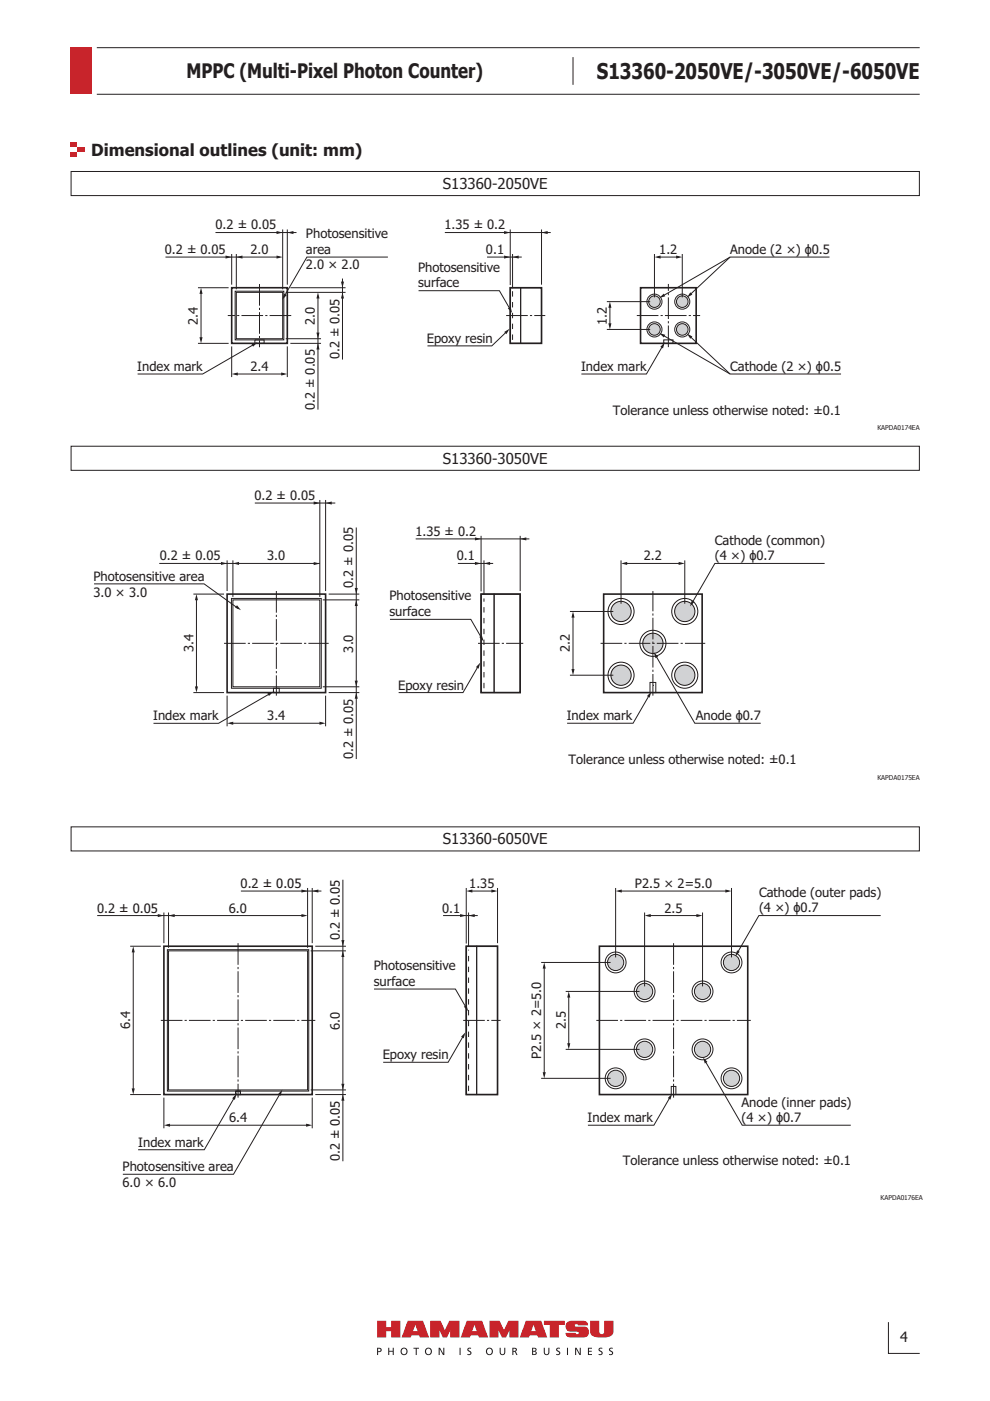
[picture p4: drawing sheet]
<svg xmlns="http://www.w3.org/2000/svg" width="210mm" height="297mm" viewBox="0 0 210 297" stroke-linecap="round" stroke-linejoin="round" font-family="sans-serif">
<g fill="#c8242b">
<path d="M79.9 280h2v1.4h1v-1.4h2v3.6h-2v-1.4h-1v1.4h-2z"/>
<path d="M115.3 280h4.4v.9h-1.2v2.7h-1.9v-2.7h-1.3z"/>
<path d="M91.2 280h2.2l.9 2 .9-2h2.2v3.6h-1.9v-1.5l-.7 1.5h-.9l-.7-1.5v1.5h-2z"/>
<path d="M103.8 280h2.1l1 2 .9-2h2.1v3.6h-1.9v-1.5l-.7 1.5h-.9l-.7-1.5v1.5h-1.9z"/>
<path d="M120.3 280.3l.8-.3h2.5a.92 .92 0 0 1 1.1 1h-2.1l-.4-.3-.3 .3 .3 .3h1.2a1.19 1.19 0 0 1 1.5 1.2 1.19 1.19 0 0 1-1.6 1.1h-1.7a1.37 1.37 0 0 1-1.6-.7l-.1-.3h2.1l.4 .3 .3-.3-.1-.2-1.3-.1a1.16 1.16 0 0 1-1.3-.6 1.16 1.16 0 0 1 .3-1.4z"/>
<path d="M125.1 280h2v2.3a.53 .53 0 0 0 .5 .6 .53 .53 0 0 0 .5-.6v-2.3h2v2a1.33 1.33 0 0 1-1.5 1.5l-.5 .1a4.7 4.7 0 0 1-2.7-.6l-.3-.7z"/>
<path d="M86.4 280l-1.3 3.6h2l.2-.5h1.6l.1 .5h2l-1.3-3.6zM88.1 280.9l.4 1.3h-.9z"/>
<path d="M99 280l-1.3 3.6h1.9l.2-.5h1.6l.2 .5h1.9l-1.3-3.6zM100.6 280.9l.5 1.3h-1z"/>
<path d="M111.5 280l-1.3 3.6h1.9l.2-.5h1.6l.2 .5h1.9l-1.3-3.6zM113.1 280.9l.5 1.3h-1z"/>
</g>
<path d="M79.9 285.8h.7l.3 .4a.57 .57 0 0 1-.7 .5v.6h-.3zM80.2 285.9v.6l.4-.1v-.3zM82.3 285.8v1.5h.2v-.7h.8v.7h.2v-1.5h-.2v.6h-.8v-.6zM84.9 286.5a.79 .79 0 0 1 1.5 0 .79 .79 0 0 1-1.5 0zM85.1 286.6a.56 .56 0 0 0 1.1 0 .56 .56 0 0 0-1.1 0zM87.7 285.8v.1h.4v1.4h.3v-1.4h.4v-.1zM90 286.5a.8 .8 0 0 1 1.6 0 .8 .8 0 0 1-1.6 0zM90.3 286.6a.56 .56 0 0 0 1.1 0 .56 .56 0 0 0-1.1 0zM93 285.8v1.5h.2v-1.3l.7 1.3h.3v-1.5h-.2v1.2l-.7-1.2zM97.4 285.8v1.5h.3v-1.5zM99.1 285.9a.55 .55 0 0 0 .5 .8l.1 .3h-.6v.3a.54 .54 0 0 0 .8-.3 .54 .54 0 0 0-.5-.7v-.3h.5v-.2l-.3-.1zM103 286.5a.79 .79 0 0 1 1.5 0 .79 .79 0 0 1-1.5 0zM103.2 286.6a.56 .56 0 0 0 1.1 0 .56 .56 0 0 0-1.1 0zM105.9 285.8v.9a.6 .6 0 0 0 .6 .6 .6 .6 0 0 0 .6-.6v-.9h-.2v1.1l-.1 .2h-.5l-.1-1.3zM108.6 285.8a.7 .7 0 0 1 1 .4l-.3 .3 .4 .8h-.2l-.3-.5-.2-.2h-.2v.7h-.2zM108.8 285.9v.5l.5-.1-.1-.3zM112.8 285.8l.9 .1v.4l-.2 .2 .3 .4-.3 .4h-.7zM113 285.9v.5l.5-.1v-.3zM113 286.6v.5l.5-.1v-.3zM115.3 285.8v.9a.6 .6 0 0 0 .6 .6 .6 .6 0 0 0 .6-.6v-.9h-.2l-.1 1.1-.1 .2h-.4l-.2-1.3zM118 285.9a.55 .55 0 0 0 .5 .8v.3h-.6v.3a.54 .54 0 0 0 .9-.3 .54 .54 0 0 0-.6-.7v-.3h.5v-.2l-.3-.1zM120.2 285.8v1.5h.2v-1.5zM121.9 285.8v1.5h.3v-1.3l.7 1.3h.2v-1.5h-.2v1.2l-.7-1.2zM124.7 285.8v1.5h.8v-.2h-.6v-.5h.6v-.2h-.6v-.5h.6v-.1zM127 285.9a.55 .55 0 0 0 .5 .8v.3h-.6v.3a.54 .54 0 0 0 .9-.3 .54 .54 0 0 0-.6-.7v-.3h.5v-.2l-.3-.1zM129.2 285.9a.55 .55 0 0 0 .5 .8v.3h-.6v.3a.54 .54 0 0 0 .9-.3 .54 .54 0 0 0-.6-.7v-.3h.5v-.2l-.3-.1z" fill="#231f20"/>
<path d="M20.5 10.1h174.5M20.5 20h174.5M121.5 12.1v5.9M188.4 280.3v6.7h6.6" fill="none" stroke="#231f20" stroke-width=".21"/>
<path d="M15 10.1h4.6v9.9h-4.6z" fill="#c8242b"/>
<path d="M15 31.2h1.5v1h-1.5z" fill="#fff"/>
<path d="M15 30.2h1.5v1h-1.5z" fill="#c8242b"/>
<path d="M16.5 30.2h1.5v1h-1.5z" fill="#fff"/>
<g fill="#c8242b">
<path d="M16.5 31.2h1.5v1h-1.5z"/>
<path d="M15 32.2h1.5v1h-1.5z"/>
</g>
<path d="M16.5 32.2h1.5v1h-1.5z" fill="#fff"/>
<path d="M49.1 61h11.8v11.8h-11.8z" fill="none" stroke="#231f20" stroke-width=".34"/>
<path d="M49.9 61.7h10.3v10.4h-10.3zM50.1 62h9.8v9.8h-9.8zM54 72.1h2v.7h-2z" fill="none" stroke="#231f20" stroke-width=".21"/>
<circle cx="144.7" cy="69.8" r="1.23" fill="#d1d2d4"/>
<g fill="none" stroke="#231f20" stroke-width=".21">
<circle cx="144.7" cy="69.8" r="1.6"/>
<circle cx="144.7" cy="69.8" r="1.23"/>
</g>
<circle cx="138.8" cy="64" r="1.23" fill="#d1d2d4"/>
<g fill="none" stroke="#231f20" stroke-width=".21">
<circle cx="138.8" cy="64" r="1.23"/>
<circle cx="138.8" cy="64" r="1.6"/>
</g>
<circle cx="144.7" cy="64" r="1.23" fill="#d1d2d4"/>
<g fill="none" stroke="#231f20" stroke-width=".21">
<circle cx="144.7" cy="64" r="1.23"/>
<circle cx="144.7" cy="64" r="1.6"/>
</g>
<circle cx="138.8" cy="69.8" r="1.23" fill="#d1d2d4"/>
<g fill="none" stroke="#231f20" stroke-width=".21">
<path d="M108.2 61h2.2v11.8h-2.2zM110.4 61h4.4v11.8h-4.4zM140.7 72.1h2v.7h-2z"/>
<circle cx="138.8" cy="69.8" r="1.6"/>
<circle cx="138.8" cy="69.8" r="1.23"/>
</g>
<path d="M108.2 61h6.6v11.8h-6.6zM135.8 61h11.8v11.8h-11.8z" fill="none" stroke="#231f20" stroke-width=".34"/>
<path d="M108.7 61.7v10.4" fill="none" stroke="#231f20" stroke-width=".21" stroke-dasharray="1.1 1.1" stroke-linecap="butt"/>
<path d="M55 60.2v13.4M61.7 66.9h-13.4M107.3 66.9h8.3M135 66.9h13.4M141.7 73.6v-13.4" fill="none" stroke="#231f20" stroke-width=".21" stroke-dasharray="4.6 .5 .5 .5" stroke-linecap="butt"/>
<g fill="#231f20">
<path d="M49.1 79.3l1.3-.3v.6z"/>
<path d="M59.6 79l1.3 .3-1.3 .3z"/>
</g>
<path d="M49.1 73.4v6.5M49.8 79.3h10.5M60.9 73.4v6.5" fill="none" stroke="#231f20" stroke-width=".21"/>
<g fill="#231f20">
<path d="M138.8 54.5l1.3-.3v.6z"/>
<path d="M143.4 54.2l1.3 .3-1.3 .3z"/>
</g>
<path d="M138.8 53.9v9.1M139.4 54.5h4.6M144.7 53.9v9.1" fill="none" stroke="#231f20" stroke-width=".21"/>
<g fill="#231f20">
<path d="M129 68.5h.6l-.3 1.3z"/>
<path d="M129.3 64l.3 1.3h-.6z"/>
</g>
<path d="M128.7 64h9.2M128.7 69.8h9.2M129.3 64.6v4.6" fill="none" stroke="#231f20" stroke-width=".21"/>
<path d="M53.3 72.9l1.3-.3-.9 .9z" fill="#231f20"/>
<path d="M54.1 72.9l-11.1 6.4h-13.8" fill="none" stroke="#231f20" stroke-width=".21"/>
<path d="M140.9 72.6l-.3 1.3-.6-.4z" fill="#231f20"/>
<path d="M140.6 73.1l-3.5 6.2h-13.8" fill="none" stroke="#231f20" stroke-width=".21"/>
<path d="M139.8 63.2l.9-.9 .4 .5z" fill="#231f20"/>
<path d="M175.9 54.5h-21.1l-14.5 8.4" fill="none" stroke="#231f20" stroke-width=".21"/>
<path d="M146.4 62l.4 .5-1.2 .6z" fill="#231f20"/>
<path d="M154.8 54.5l-8.7 8.2" fill="none" stroke="#231f20" stroke-width=".21"/>
<path d="M139.8 70.6l1.3 .4-.4 .5z" fill="#231f20"/>
<path d="M140.3 70.9l14.5 8.4h23.5" fill="none" stroke="#231f20" stroke-width=".21"/>
<path d="M145.6 70.7l1.2 .7-.4 .4z" fill="#231f20"/>
<path d="M146.1 71.1l8.7 8.2" fill="none" stroke="#231f20" stroke-width=".21"/>
<path d="M60.2 62.3l.6 .3-.9 .9z" fill="#231f20"/>
<path d="M82.2 54.5h-17.1l-4.9 8.5" fill="none" stroke="#231f20" stroke-width=".21"/>
<path d="M107.7 65.4l.5-.4 .4 1.3z" fill="#231f20"/>
<path d="M88.7 61.6h17.2l2.4 4.2" fill="none" stroke="#231f20" stroke-width=".21"/>
<path d="M106.9 70.4l1.2-.7-.7 1.1z" fill="#231f20"/>
<path d="M107.6 70.1l-3.3 3.2h-13.7" fill="none" stroke="#231f20" stroke-width=".21"/>
<g fill="#231f20">
<path d="M42.3 71.5h.6l-.3 1.3z"/>
<path d="M42.6 61l.3 1.3h-.6z"/>
</g>
<path d="M42 61h6.5M42 72.8h6.5M42.6 61.7v10.4" fill="none" stroke="#231f20" stroke-width=".21"/>
<g fill="#231f20">
<path d="M114.8 49.3l1.3-.3v.6z"/>
<path d="M106.9 49l1.3 .3-1.3 .3z"/>
</g>
<path d="M94.3 49.3h22.5M108.2 48.7v11.7M114.8 48.7v11.7" fill="none" stroke="#231f20" stroke-width=".21"/>
<g fill="#231f20">
<path d="M108.7 54.5l1.3-.3v.6z"/>
<path d="M106.9 54.2l1.3 .3-1.3 .3z"/>
</g>
<path d="M103.3 54.5h7.3M108.7 53.9v7.2" fill="none" stroke="#231f20" stroke-width=".21"/>
<g fill="#231f20">
<path d="M50.1 54.5l1.3-.3v.6z"/>
<path d="M47.8 54.2l1.3 .3-1.3 .3z"/>
<path d="M58.6 54.2l1.3 .3-1.3 .3z"/>
<path d="M58.6 49l1.3 .3-1.3 .3z"/>
<path d="M60.9 49.3l1.3-.3v.6z"/>
</g>
<path d="M35.1 54.5h24.2M45.7 49.3h17.2M49.1 53.9v6.5M50.1 53.9v7.4M59.9 48.7v12.6M60.9 48.7v11.7" fill="none" stroke="#231f20" stroke-width=".21"/>
<g fill="#231f20">
<path d="M67.1 70.5h.6l-.3 1.3z"/>
<path d="M67.4 72.8l.3 1.3h-.6z"/>
<path d="M67.4 62l.3 1.3h-.6z"/>
<path d="M72.6 62l.3 1.3h-.6z"/>
<path d="M72.3 59.7h.6l-.3 1.3z"/>
</g>
<path d="M15.1 36.4h179.8v5.1h-179.8zM72.6 59.1v17.1M60.6 71.8h7.5M60.6 62h12.7M61.6 72.8h6.5M61.6 61h11.7M67.4 62.7v24.1" fill="none" stroke="#231f20" stroke-width=".21"/>
<circle cx="138.4" cy="136.4" r="2.15" fill="#d1d2d4"/>
<circle cx="138.4" cy="136.4" r="2.15" fill="none" stroke="#221713" stroke-width=".21"/>
<circle cx="131.7" cy="129.6" r="2.15" fill="#d1d2d4"/>
<circle cx="131.7" cy="129.6" r="2.15" fill="none" stroke="#221713" stroke-width=".21"/>
<circle cx="131.7" cy="143.2" r="2.15" fill="#d1d2d4"/>
<circle cx="131.7" cy="143.2" r="2.15" fill="none" stroke="#221713" stroke-width=".21"/>
<circle cx="145.2" cy="143.2" r="2.15" fill="#d1d2d4"/>
<circle cx="145.2" cy="143.2" r="2.15" fill="none" stroke="#221713" stroke-width=".21"/>
<circle cx="145.2" cy="129.6" r="2.15" fill="#d1d2d4"/>
<g fill="none" stroke="#221713" stroke-width=".21">
<circle cx="131.7" cy="129.6" r="2.76"/>
<circle cx="138.4" cy="136.4" r="2.76"/>
<circle cx="145.2" cy="129.6" r="2.15"/>
<circle cx="145.2" cy="129.6" r="2.76"/>
<circle cx="131.7" cy="143.2" r="2.76"/>
<circle cx="145.2" cy="143.2" r="2.76"/>
</g>
<path d="M48.2 126h20.8v20.8h-20.8zM102 126h8.3v20.8h-8.3zM128 126h20.9v20.8h-20.9z" fill="none" stroke="#231f20" stroke-width=".34"/>
<path d="M49.1 126.9h19v19h-19zM49.4 127.2h18.4v18.4h-18.4zM102 126h2.8v20.8h-2.8zM104.8 126h5.5v20.8h-5.5zM58 145.9h1.2v.9h-1.2zM137.8 144.7h1.2v2.1h-1.2zM137.8 144.7h.1M138.4 145.3h.1" fill="none" stroke="#231f20" stroke-width=".21"/>
<path d="M47.5 136.4h22.2M58.6 125.3v22.2M101.3 136.4h9.6M127.3 136.4h22.2M138.4 147.5v-22.2" fill="none" stroke="#231f20" stroke-width=".21" stroke-dasharray="4.6 .5 .5 .5" stroke-linecap="butt"/>
<path d="M102.6 145.9v-19" fill="none" stroke="#231f20" stroke-width=".21" stroke-dasharray="1.1 1.1" stroke-linecap="butt"/>
<g fill="#231f20">
<path d="M41.3 145.5h.7l-.3 1.3z"/>
<path d="M41.7 126l.3 1.3h-.7z"/>
</g>
<path d="M41 126h6.5M41.7 126.6v19.6M41 146.8h6.5" fill="none" stroke="#231f20" stroke-width=".21"/>
<g fill="#231f20">
<path d="M48.2 153.3l1.3-.3v.7z"/>
<path d="M67.7 153l1.3 .3-1.3 .4z"/>
</g>
<path d="M48.2 147.5v6.5M48.8 153.3h19.6M69 147.5v6.5" fill="none" stroke="#231f20" stroke-width=".21"/>
<g fill="#231f20">
<path d="M49.4 119.5l1.3-.4v.7z"/>
<path d="M46.9 119.1l1.3 .4-1.3 .3z"/>
<path d="M66.5 106.3l1.3 .4-1.3 .3z"/>
<path d="M66.5 119.2l1.3 .3-1.3 .3z"/>
<path d="M69 106.7l1.3-.4v.7z"/>
</g>
<path d="M33.8 119.5h34M48.2 118.8v6.5M49.4 118.8v7.8M67.8 106v20.6M69 106v19.3" fill="none" stroke="#231f20" stroke-width=".21"/>
<g fill="#231f20">
<path d="M75.5 127.2l.4 1.3h-.7z"/>
<path d="M75.2 124.7h.7l-.4 1.3z"/>
<path d="M75.2 144.3h.7l-.4 1.3z"/>
<path d="M75.5 146.8l.4 1.3h-.7z"/>
</g>
<path d="M75.5 111.8v49.1M68.4 127.2h7.8M69.7 126h6.5M68.4 145.6h7.8M69.7 146.8h6.5" fill="none" stroke="#231f20" stroke-width=".21"/>
<path d="M56.7 147l1.3-.4-1 1z" fill="#231f20"/>
<path d="M57.4 147l-11.1 6.4h-13.8" fill="none" stroke="#231f20" stroke-width=".21"/>
<path d="M50.3 128.3l.8 1.1-1.2-.6z" fill="#231f20"/>
<path d="M19.9 123.8h23.4l7.2 5.2" fill="none" stroke="#231f20" stroke-width=".21"/>
<path d="M101.6 135.1l.6-.4 .3 1.3z" fill="#231f20"/>
<path d="M82.7 131.3h17.1l2.4 4.2" fill="none" stroke="#231f20" stroke-width=".21"/>
<path d="M101.8 140.5l-.3 1.3-.6-.4z" fill="#231f20"/>
<path d="M101.5 141l-3.3 5.8h-13.7" fill="none" stroke="#231f20" stroke-width=".21"/>
<g fill="#231f20">
<path d="M110.3 114.3l1.3-.4v.7z"/>
<path d="M100.7 113.9l1.3 .4-1.3 .3z"/>
</g>
<path d="M88.1 114.3h24.1M102 113.6v11.8M110.3 113.6v11.7" fill="none" stroke="#231f20" stroke-width=".21"/>
<g fill="#231f20">
<path d="M102.6 119.5l1.3-.4v.7z"/>
<path d="M100.7 119.1l1.3 .4-1.3 .3z"/>
</g>
<path d="M97.1 119.5h7.5M102.6 118.8v7.3" fill="none" stroke="#231f20" stroke-width=".21"/>
<g fill="#231f20">
<path d="M131.7 119.5l1.3-.4v.7z"/>
<path d="M143.9 119.1l1.3 .4-1.3 .3z"/>
</g>
<path d="M131.7 118.8v9.2M132.3 119.5h12.2M145.2 118.8v9.2" fill="none" stroke="#231f20" stroke-width=".21"/>
<g fill="#231f20">
<path d="M121.2 141.9h.6l-.3 1.3z"/>
<path d="M121.5 129.6l.3 1.3h-.6z"/>
</g>
<path d="M120.8 129.6h9.2M121.5 130.3v12.2M120.8 143.2h9.2" fill="none" stroke="#231f20" stroke-width=".21"/>
<path d="M138.1 146.6l-.4 1.3-.5-.3z" fill="#231f20"/>
<path d="M137.8 147.2l-3.6 6.1h-14" fill="none" stroke="#231f20" stroke-width=".21"/>
<path d="M138.6 138.3l.9 .9-.5 .4z" fill="#231f20"/>
<path d="M138.9 138.8l8.4 14.5h14" fill="none" stroke="#231f20" stroke-width=".21"/>
<path d="M146.7 127.3l.5 .3-.9 1z" fill="#231f20"/>
<path d="M15.1 94.6h179.8v5.1h-179.8zM54 106.7h17.1M174.8 119.5h-23.2l-5 8.5" fill="none" stroke="#231f20" stroke-width=".21"/>
<circle cx="149" cy="210.2" r="1.72" fill="#d1d2d4"/>
<circle cx="149" cy="210.2" r="1.72" fill="none" stroke="#231f20" stroke-width=".21"/>
<circle cx="130.5" cy="204.1" r="1.72" fill="#d1d2d4"/>
<circle cx="130.5" cy="204.1" r="1.72" fill="none" stroke="#231f20" stroke-width=".21"/>
<circle cx="155.1" cy="204.1" r="1.72" fill="#d1d2d4"/>
<circle cx="155.1" cy="204.1" r="1.72" fill="none" stroke="#231f20" stroke-width=".21"/>
<circle cx="149" cy="222.5" r="1.72" fill="#d1d2d4"/>
<g fill="none" stroke="#231f20" stroke-width=".21">
<path d="M35.5 201.4h30v29.9h-30zM35.7 201.6h29.5v29.5h-29.5zM50 231.9l.1 .2M50 231.9h.1M50 231.3h1v.8h-1zM142.3 230.3h1v1.8h-1z"/>
<circle cx="149" cy="222.5" r="1.72"/>
</g>
<path d="M50 231.3h1v.8h-1z" fill="none" stroke="#231f20" stroke-width=".23"/>
<path d="M34.7 200.6h31.5v31.5h-31.5zM127.1 200.6h31.4v31.5h-31.4z" fill="none" stroke="#231f20" stroke-width=".34"/>
<path d="M99.3 231.3v-29.9" fill="none" stroke="#231f20" stroke-width=".21" stroke-dasharray="1.1 1.1" stroke-linecap="butt"/>
<circle cx="136.7" cy="210.2" r="1.72" fill="#d1d2d4"/>
<g fill="none" stroke="#231f20" stroke-width=".21">
<circle cx="130.5" cy="204.1" r="2.21"/>
<circle cx="136.7" cy="210.2" r="2.21"/>
<circle cx="136.7" cy="210.2" r="1.72"/>
<circle cx="149" cy="210.2" r="2.21"/>
<circle cx="155.1" cy="204.1" r="2.21"/>
</g>
<circle cx="136.7" cy="222.5" r="1.72" fill="#d1d2d4"/>
<g fill="none" stroke="#231f20" stroke-width=".21">
<circle cx="136.7" cy="222.5" r="2.21"/>
<circle cx="136.7" cy="222.5" r="1.72"/>
</g>
<circle cx="130.5" cy="228.6" r="1.72" fill="#d1d2d4"/>
<g fill="none" stroke="#231f20" stroke-width=".21">
<circle cx="130.5" cy="228.6" r="1.72"/>
<circle cx="130.5" cy="228.6" r="2.21"/>
<circle cx="149" cy="222.5" r="2.21"/>
</g>
<circle cx="155.1" cy="228.6" r="1.72" fill="#d1d2d4"/>
<g fill="none" stroke="#231f20" stroke-width=".21">
<path d="M98.9 200.6h2.2v31.5h-2.2zM101.1 200.6h4.4v31.5h-4.4z"/>
<circle cx="155.1" cy="228.6" r="1.72"/>
<circle cx="155.1" cy="228.6" r="2.21"/>
</g>
<path d="M98.9 200.6h6.6v31.5h-6.6z" fill="none" stroke="#231f20" stroke-width=".34"/>
<path d="M50.5 200v32.7M142.8 200v32.7M34.1 216.3h32.7M98.2 216.3h7.9M126.4 216.3h32.8" fill="none" stroke="#231f20" stroke-width=".21" stroke-dasharray="4.6 .5 .5 .5" stroke-linecap="butt"/>
<g fill="#231f20">
<path d="M27.9 230.8h.7l-.4 1.3z"/>
<path d="M28.2 200.6l.4 1.3h-.7z"/>
</g>
<path d="M27.6 200.6h6.5M28.2 201.3v30.1M27.6 232.1h6.5" fill="none" stroke="#231f20" stroke-width=".21"/>
<g fill="#231f20">
<path d="M34.7 238.6l1.3-.4v.7z"/>
<path d="M64.9 238.2l1.3 .4-1.3 .3z"/>
</g>
<path d="M34.7 232.7v6.5M35.4 238.6h30.1M66.2 232.7v6.5" fill="none" stroke="#231f20" stroke-width=".21"/>
<g fill="#231f20">
<path d="M35.7 194.1l1.3-.3v.6z"/>
<path d="M33.4 193.8l1.3 .3-1.3 .3z"/>
<path d="M63.9 193.8l1.3 .3-1.3 .3z"/>
<path d="M63.9 188.6l1.3 .3-1.3 .3z"/>
<path d="M66.2 188.9l1.3-.3v.6z"/>
</g>
<path d="M20.6 194.1h44M34.7 193.5v6.5M35.7 193.5v7.5M51.1 188.9h17M65.2 188.3v12.7M66.2 188.3v11.7" fill="none" stroke="#231f20" stroke-width=".21"/>
<g fill="#231f20">
<path d="M72.4 229.8h.6l-.3 1.3z"/>
<path d="M72.7 232.1l.3 1.3h-.6z"/>
<path d="M72.7 201.6l.3 1.3h-.6z"/>
<path d="M72.4 199.3h.6l-.3 1.3z"/>
</g>
<path d="M72.7 186.5v59.7M65.9 201.6h7.4M66.8 200.6h6.5M65.9 231.1h7.4M66.8 232.1h6.5" fill="none" stroke="#231f20" stroke-width=".21"/>
<path d="M50.2 231.9l-.4 1.3-.6-.3z" fill="#231f20"/>
<path d="M49.8 232.5l-6.5 11.3h-14" fill="none" stroke="#231f20" stroke-width=".21"/>
<path d="M98.3 213.4l.6-.3 .4 1.3z" fill="#231f20"/>
<path d="M79.3 209.7h17.3l2.3 4.1" fill="none" stroke="#231f20" stroke-width=".21"/>
<path d="M98.7 218.9l-.4 1.3-.5-.4z" fill="#231f20"/>
<path d="M98.4 219.4l-3.4 5.8h-13.8" fill="none" stroke="#231f20" stroke-width=".21"/>
<g fill="#231f20">
<path d="M104.2 188.6l1.3 .3-1.3 .3z"/>
<path d="M98.9 188.9l1.3-.3v.6z"/>
</g>
<path d="M98.9 188.3v11.7M99.5 188.9h5.3M105.5 188.3v11.7" fill="none" stroke="#231f20" stroke-width=".21"/>
<g fill="#231f20">
<path d="M99.3 194.1l1.3-.3v.6z"/>
<path d="M97.6 193.8l1.3 .3-1.3 .3z"/>
</g>
<path d="M93.9 194.1h7.4M99.3 193.5v7.2" fill="none" stroke="#231f20" stroke-width=".21"/>
<g fill="#231f20">
<path d="M136.7 194.1l1.3-.3v.6z"/>
<path d="M147.7 193.8l1.3 .3-1.3 .3z"/>
</g>
<path d="M136.7 193.5v15.6M137.3 194.1h11M149 193.5v15.6" fill="none" stroke="#231f20" stroke-width=".21"/>
<g fill="#231f20">
<path d="M130.5 188.9l1.3-.3v.6z"/>
<path d="M153.8 188.6l1.3 .3-1.3 .3z"/>
</g>
<path d="M130.5 188.3v14.7M131.2 188.9h23.2M155.1 188.3v14.7" fill="none" stroke="#231f20" stroke-width=".21"/>
<g fill="#231f20">
<path d="M120.3 221.2h.6l-.3 1.3z"/>
<path d="M120.6 210.2l.3 1.3h-.6z"/>
</g>
<path d="M119.9 210.2h15.7M120.6 210.9v10.9M119.9 222.5h15.7" fill="none" stroke="#231f20" stroke-width=".21"/>
<g fill="#231f20">
<path d="M115.1 227.3h.6l-.3 1.3z"/>
<path d="M115.4 204.1l.3 1.3h-.6z"/>
</g>
<path d="M114.7 204.1h14.8M115.4 204.7v23.3M114.7 228.6h14.8" fill="none" stroke="#231f20" stroke-width=".21"/>
<path d="M142.5 231.9l-.3 1.2-.6-.3z" fill="#231f20"/>
<path d="M142.2 232.4l-3.6 6.2h-13.9" fill="none" stroke="#231f20" stroke-width=".21"/>
<path d="M149.1 224.2l.9 1-.6 .3z" fill="#231f20"/>
<path d="M149.4 224.8l8 13.8h23" fill="none" stroke="#231f20" stroke-width=".21"/>
<path d="M156.3 201.5l.5 .3-.9 1z" fill="#231f20"/>
<path d="M186.7 194.1h-25.8l-4.7 8.1" fill="none" stroke="#231f20" stroke-width=".21"/>
<path d="M59.9 231l-.4 1.3-.6-.3z" fill="#231f20"/>
<path d="M15.1 175.3h179.8v5.1h-179.8zM59.5 231.6l-10 17.4h-23.5" fill="none" stroke="#231f20" stroke-width=".21"/>
<text font-size="4.6" fill="#231f20" x="126.6" y="16.7">S13360-2050VE/-3050VE/-6050VE</text>
<text font-size="4.2" fill="#231f20" x="39.5" y="16.6">MPPC (Multi-Pixel Photon Counter)</text>
<text font-size="3.5" fill="#231f20" x="19.3" y="33.1">Dimensional outlines (unit: mm)</text>
<g font-size="3.2" fill="#231f20">
<text x="93.9" y="40.1">S13360-2050VE</text>
<text x="93.9" y="98.3">S13360-3050VE</text>
<text x="93.9" y="179">S13360-6050VE</text>
</g>
<text font-size="3" fill="#231f20" x="190.8" y="284.5">4</text>
<g font-size="2.8" fill="#231f20">
<text x="35" y="53.9">0.2 ± 0.05</text>
<text x="45.7" y="48.7">0.2 ± 0.05</text>
<text x="53.1" y="53.9">2.0</text>
<text x="64.9" y="50.5">Photosensitive</text>
<text x="64.9" y="53.8">area</text>
<text x="94.2" y="48.7">1.35 ± 0.2</text>
<text x="103" y="53.9">0.1</text>
<text x="139.8" y="53.9">1.2</text>
<text x="154.8" y="53.9">Anode (2 ×) ɸ0.5</text>
<text x="64.9" y="57.1">2.0 × 2.0</text>
<text x="88.6" y="57.6">Photosensitive</text>
<text x="88.6" y="60.9">surface</text>
<text x="42" y="68.8" transform="rotate(-90 42 68.8)">2.4</text>
<text x="66.8" y="68.8" transform="rotate(-90 66.8 68.8)">2.0</text>
<text x="128.7" y="68.8" transform="rotate(-90 128.7 68.8)">1.2</text>
<text x="72" y="76.2" transform="rotate(-90 72 76.2)">0.2 ± 0.05</text>
<text x="90.5" y="72.7">Epoxy resin</text>
<text x="29.1" y="78.6">Index mark</text>
<text x="53.1" y="78.6">2.4</text>
<text x="123.2" y="78.6">Index mark</text>
<text x="154.8" y="78.6">Cathode (2 ×) ɸ0.5</text>
<text x="66.8" y="87" transform="rotate(-90 66.8 87)">0.2 ± 0.05</text>
<text x="129.9" y="87.9">Tolerance unless otherwise noted: ±0.1</text>
<text x="53.9" y="106">0.2 ± 0.05</text>
<text x="88.1" y="113.6">1.35 ± 0.2</text>
<text x="33.9" y="118.8">0.2 ± 0.05</text>
<text x="56.6" y="118.8">3.0</text>
<text x="96.9" y="118.8">0.1</text>
<text x="136.5" y="118.8">2.2</text>
<text x="151.6" y="115.5">Cathode (common)</text>
<text x="151.6" y="118.8">(4 ×) ϕ0.7</text>
<text x="19.8" y="123.2">Photosensitive area</text>
<text x="74.9" y="124.7" transform="rotate(-90 74.9 124.7)">0.2 ± 0.05</text>
<text x="19.8" y="126.5">3.0 × 3.0</text>
<text x="82.6" y="127.3">Photosensitive</text>
<text x="82.6" y="130.6">surface</text>
<text x="41" y="138.3" transform="rotate(-90 41 138.3)">3.4</text>
<text x="74.9" y="138.4" transform="rotate(-90 74.9 138.4)">3.0</text>
<text x="120.8" y="138.3" transform="rotate(-90 120.8 138.3)">2.2</text>
<text x="84.4" y="146.2">Epoxy resin</text>
<text x="32.5" y="152.7">Index mark</text>
<text x="56.7" y="152.7">3.4</text>
<text x="120.2" y="152.7">Index mark</text>
<text x="147.5" y="152.7">Anode ϕ0.7</text>
<text x="74.9" y="161" transform="rotate(-90 74.9 161)">0.2 ± 0.05</text>
<text x="120.6" y="162">Tolerance unless otherwise noted: ±0.1</text>
<text x="51" y="188.3">0.2 ± 0.05</text>
<text x="99.5" y="188.3">1.35</text>
<text x="134.6" y="188.3">P2.5 × 2=5.0</text>
<text x="160.9" y="190.2">Cathode (outer pads)</text>
<text x="20.6" y="193.5">0.2 ± 0.05</text>
<text x="48.5" y="193.5">6.0</text>
<text x="93.7" y="193.5">0.1</text>
<text x="140.9" y="193.5">2.5</text>
<text x="160.9" y="193.5">(4 ×) ϕ0.7</text>
<text x="72" y="199.4" transform="rotate(-90 72 199.4)">0.2 ± 0.05</text>
<text x="79.2" y="205.7">Photosensitive</text>
<text x="79.2" y="209">surface</text>
<text x="27.6" y="218.3" transform="rotate(-90 27.6 218.3)">6.4</text>
<text x="72" y="218.3" transform="rotate(-90 72 218.3)">6.0</text>
<text x="119.9" y="218.3" transform="rotate(-90 119.9 218.3)">2.5</text>
<text x="81.1" y="224.6">Epoxy resin</text>
<text x="114.7" y="224.6" transform="rotate(-90 114.7 224.6)">P2.5 × 2=5.0</text>
<text x="48.6" y="237.9">6.4</text>
<text x="124.6" y="237.9">Index mark</text>
<text x="157.2" y="234.6">Anode (inner pads)</text>
<text x="157.2" y="237.9">(4 ×) ϕ0.7</text>
<text x="29.3" y="243.1">Index mark</text>
<text x="26" y="248.3">Photosensitive area</text>
<text x="26" y="251.6">6.0 × 6.0</text>
<text x="72" y="246.2" transform="rotate(-90 72 246.2)">0.2 ± 0.05</text>
<text x="132.1" y="247.1">Tolerance unless otherwise noted: ±0.1</text>
</g>
<g font-size="1.4" fill="#231f20">
<text x="186" y="91.3">KAPDA0174EA</text>
<text x="186" y="165.4">KAPDA0175EA</text>
<text x="186.7" y="254.5">KAPDA0176EA</text>
</g>
</svg>
